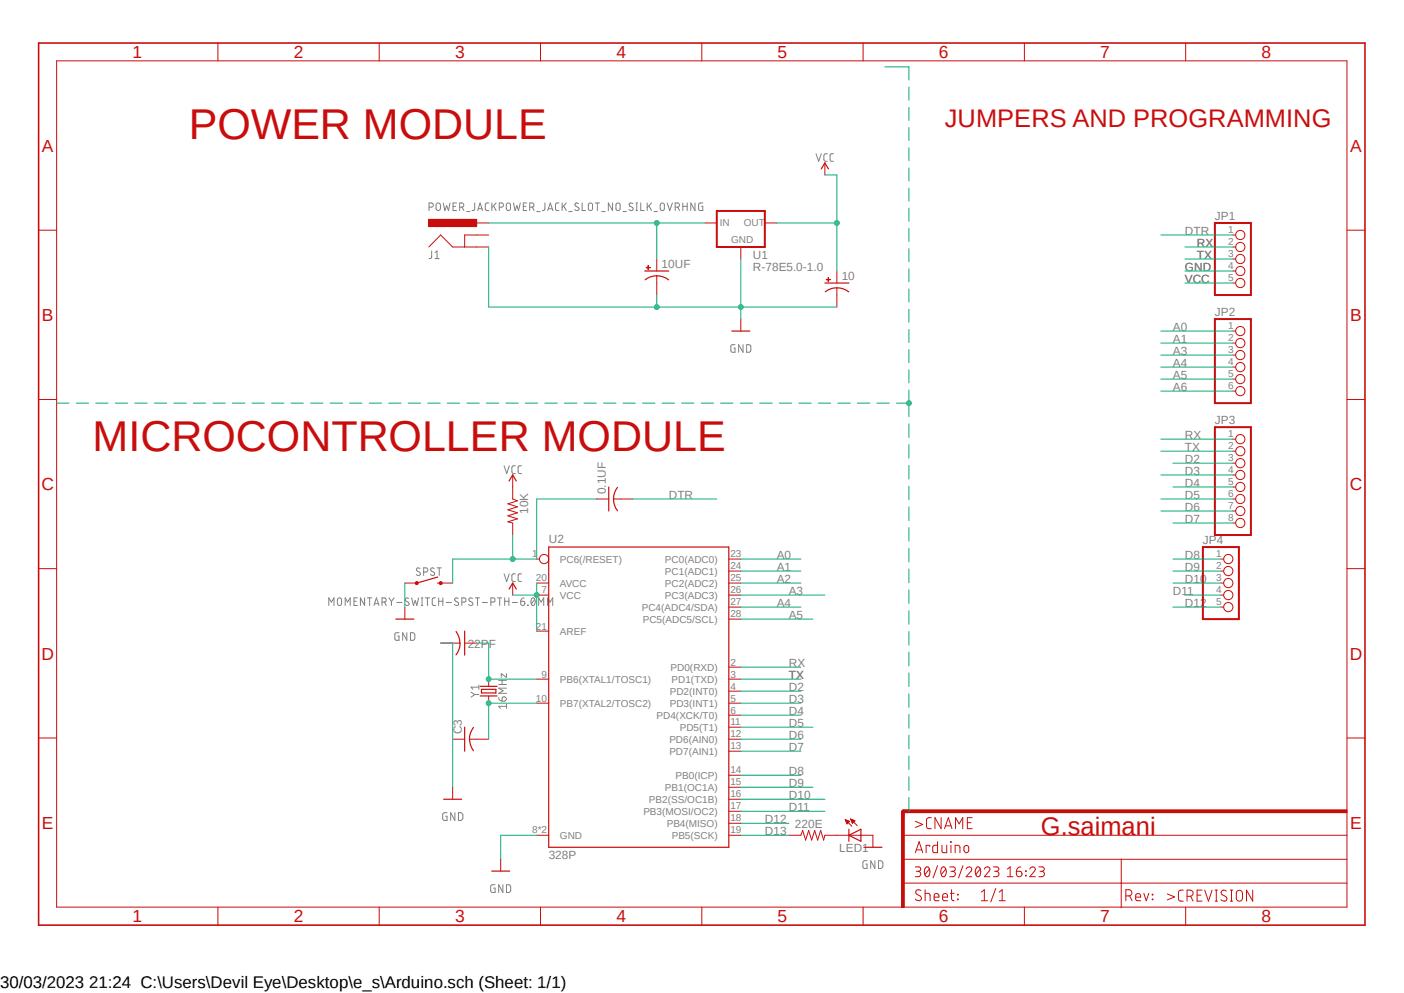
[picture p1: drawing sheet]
<svg xmlns="http://www.w3.org/2000/svg" width="297mm" height="210mm" viewBox="0 0 297 210" stroke-linecap="round" stroke-linejoin="round" font-family="sans-serif">
<path d="M7.9 8.8l281.2 187.2M289.1 8.8l-281.2 187.2" fill="none" stroke="#fff" stroke-width=".21"/>
<g fill="none" stroke="#808080" stroke-width=".21">
<path d="M172.6 32.5l.6 1.6 .5-1.6M175 32.5l-.5 .1-.2 .3 .1 1.1 .6 .1M176.3 32.5l-.5 .1-.2 .3v1.1l.7 .1M90.8 43.8h.4a.45 .45 0 0 0 .5-.3 .45 .45 0 0 0-.3-.5l-.6-.1v1.6M91.3 53.1v1.3a.4 .4 0 0 1-.5 .3M92 54.7h.9M92 53.4l.5-.3v1.6M92.3 43.1a.46 .46 0 0 1 .5-.2 .46 .46 0 0 1 .4 .5v.7a.47 .47 0 0 1-.5 .4 .47 .47 0 0 1-.5-.4zM93.8 42.9l.3 1.6 .4-1 .4 1 .3-1.6M95.8 43.6h.6M96.6 42.9h-.8v1.6h.8M97.2 43.8h.5a.46 .46 0 0 0 .4-.3 .46 .46 0 0 0-.2-.5l-.7-.1v1.6"/>
<path d="M97.7 43.8l.4 .7M98.7 44.7h.7M100.4 42.9v1.3a.4 .4 0 0 1-.5 .3M101 44.5l.6-1.6 .5 1.6M101.2 44.2h.8M103.4 42.9l-.5 .1-.2 .3v1.1l.7 .1M104.1 42.9v1.6M104.4 43.6l.5 .9M104.9 42.9l-.8 1M105.6 43.8h.7a.46 .46 0 0 0 .2-.5 .46 .46 0 0 0-.4-.4h-.5v1.6M107.3 43a.45 .45 0 0 1 .5 0 .45 .45 0 0 1 .2 .4l-.1 .9a.46 .46 0 0 1-.4 .2 .46 .46 0 0 1-.4-.4v-.7zM108.6 42.9l.4 1.6 .3-1 .4 1 .4-1.6"/>
<path d="M110.7 43.6h.6M111.4 42.9h-.7v1.6h.7M112.1 43.8h.4a.45 .45 0 0 0 .5-.3 .45 .45 0 0 0-.3-.5l-.6-.1v1.6M112.6 43.8l.4 .7M113.5 44.7h.8M115.3 42.9v1.3l-.2 .3h-.4M115.9 44.5l.5-1.6 .6 1.6M116 44.2h.8M118.2 42.9l-.5 .1-.2 .3 .1 1.1 .6 .1M118.9 42.9v1.6M119.3 43.6l.5 .9M119.8 42.9l-.9 1"/>
<path d="M120.3 44.7h.7M122.4 43.1l-.2-.1a.39 .39 0 0 0-.4 0 .39 .39 0 0 0-.1 .5l.7 .5v.4a.55 .55 0 0 1-.8-.1M123.1 42.9v1.6h.8M124.5 43.1a.46 .46 0 0 1 .5-.2 .46 .46 0 0 1 .3 .5v.9a.46 .46 0 0 1-.5 .2 .46 .46 0 0 1-.3-.4zM125.9 42.9h.9M126.4 42.9v1.6M127.3 44.7h.7M129.6 42.9v1.6l-.9-1.6v1.6M130.5 43a.45 .45 0 0 1 .5 0 .45 .45 0 0 1 .2 .4l-.1 .9a.46 .46 0 0 1-.5 .2 .46 .46 0 0 1-.3-.4v-1zM131.8 44.7h.7M133.9 43.1l-.6-.1a.38 .38 0 0 0 0 .6l.5 .3a.37 .37 0 0 1 .1 .4 .37 .37 0 0 1-.3 .2l-.5-.2M134.5 42.9h.4"/>
<path d="M134.5 44.5h.4M134.7 42.9v1.6M135.6 42.9v1.6h.7M136.9 42.9v1.6M137.3 43.6l.5 .9M137.8 42.9l-.9 1M138.3 44.7h.8M139.9 43a.45 .45 0 0 1 .4 0 .45 .45 0 0 1 .2 .4v.9a.46 .46 0 0 1-.5 .2 .46 .46 0 0 1-.3-.4v-.7zM141.1 42.9l.6 1.6 .5-1.6M142.8 43.8h.5a.45 .45 0 0 0 .4-.3 .45 .45 0 0 0-.2-.5l-.7-.1v1.6M143.4 43.8l.4 .7M144.4 43.6h1"/>
<path d="M144.4 42.9v1.6M145.4 42.9v1.6M147 42.9v1.6l-.9-1.6v1.6M148.7 42.9l-.9 .2v1.1l.2 .3h.7v-.9h-.3M155.5 72.9h-.6l-.3 .2v1l.2 .4h.7v-.9h-.3M157.2 72.9v1.6l-.9-1.6v1.6M157.9 72.9h.7a1.3 1.3 0 0 1 .2 1.4l-.2 .2h-.7zM106.6 98.5l.6 1.7 .5-1.7M109 98.5l-.5 .1-.2 .3v1l.2 .2 .5 .1M110.3 98.5l-.5 .1-.2 .3v1l.2 .2 .5 .1M69.6 128.1v-1.7l.5 .9 .6-.9v1.7M71.6 126.5a.45 .45 0 0 1 .5 0 .45 .45 0 0 1 .2 .4l-.1 .9a.46 .46 0 0 1-.5 .2 .46 .46 0 0 1-.3-.4v-.7z"/>
<path d="M73 128.1v-1.7l.5 .9 .6-.9v1.7M74.9 127.2h.5M75.6 126.4h-.7v1.7h.7M77.1 126.4v1.7l-.9-1.7v1.7M77.7 126.4h1M78.2 126.4v1.7M79.1 128.1l.5-1.7 .6 1.7M79.2 127.7h.9M80.8 127.3h.7a.46 .46 0 0 0 .2-.5 .46 .46 0 0 0-.4-.4h-.5v1.7M81.4 127.3l.3 .8M82.3 126.4l.5 .8M82.8 127.2v.9"/>
<path d="M83.4 126.4l-.6 .8M83.9 127.4h1.1M84.4 133.8h-.5l-.3 .2-.1 1.1 .2 .3h.7v-.9h-.3M86.1 133.8v1.6l-.9-1.6v1.6M86.4 126.6l-.1-.1a.39 .39 0 0 0-.5 0 .39 .39 0 0 0-.1 .5l.8 .6a.34 .34 0 0 1-.3 .5l-.6-.3M86.8 133.8l.7 .1 .2 .1 .1 1-.3 .4h-.7zM87.1 126.4l.4 1.7 .3-1.1 .4 1.1 .4-1.7M88.9 120.2l-.6-.1a.38 .38 0 0 0 0 .7l.5 .2a.37 .37 0 0 1 .1 .5 .37 .37 0 0 1-.3 .2l-.5-.2M89.1 128.1h.4M89.1 126.4h.4M89.3 126.4v1.7M89.6 121l.7-.1a.46 .46 0 0 0 .2-.5 .46 .46 0 0 0-.4-.3h-.5v1.6"/>
<path d="M90 126.4h.9M90.4 126.4v1.7M91.9 120.2l-.2-.1a.38 .38 0 0 0-.5 .1 .38 .38 0 0 0 .1 .6l.5 .2a.37 .37 0 0 1 .1 .4 .37 .37 0 0 1-.3 .3l-.5-.2M92.2 126.4l-.6 .1-.2 .3 .1 1.1 .7 .2M92.5 120.1h.8M92.8 127.2h.9M92.8 126.4v1.7M92.9 120.1v1.6M93.7 126.4v1.7M94.4 127.4h1.1M96.9 126.6l-.5-.1a.38 .38 0 0 0 0 .6l.5 .3a.37 .37 0 0 1 .1 .4 .37 .37 0 0 1-.4 .3l-.5-.3M97.7 127.3h.7a.46 .46 0 0 0 .2-.5 .46 .46 0 0 0-.4-.4h-.5v1.7"/>
<path d="M99.9 126.6l-.1-.1a.38 .38 0 0 0-.6 .1 .38 .38 0 0 0 .2 .5l.5 .3a.37 .37 0 0 1 .1 .4 .37 .37 0 0 1-.3 .3l-.6-.3M100.5 126.4h.9M101 126.4v1.7M102 127.4h1.1M103.8 127.3h.7a.46 .46 0 0 0 .2-.5 .46 .46 0 0 0-.4-.4h-.5v1.7M105.2 126.4h.9M105.7 126.4v1.7M106.6 121.4l.6 1.6 .5-1.6M106.8 127.2h.9M106.8 126.4v1.7M107.7 126.4v1.7M108.4 127.4h1.1"/>
<path d="M109 121.4h-.5l-.2 .4v1l.7 .2M110.2 127.2h.5a.44 .44 0 0 1 .3 .4 .44 .44 0 0 1-.4 .4 .44 .44 0 0 1-.4-.4zM110.3 121.4h-.5l-.2 .4v1l.7 .2M110.9 126.4a.72 .72 0 0 0-.7 .8M111.6 128l.1 .1zM112.6 126.5l.2-.1a.93 .93 0 0 1 0 1.7 1.02 1.02 0 0 1-.2-1.6zM113.1 126.8l-.7 .9M114 128.1v-1.7l.5 .9 .5-.9v1.7M115.8 128.1v-1.7l.6 .9 .5-.9v1.7M99.7 146.4l.7 .5M100.4 146.9l-.7 .5M100.4 146.9h.9"/>
<path d="M101.3 145.3h-1.6l.3 .5M101.3 144.9v.9M105.5 147.5a.72 .72 0 0 0 .7 .8M105.5 144.8h1.6M105.5 143.9h1.6M106.2 143.9v.9M106.3 147.5a.47 .47 0 0 1 .7 .1 .47 .47 0 0 1-.3 .7h-.5zM107.1 149.4h-1.6l.4 .4M107.1 142.5v.8l-1.1-.8v.8M107.1 148.9v.9M107.1 145.5h-1.6l.9 .6-.9 .5h1.6M94.6 171.9h-.6l-.4 .4v.8l.3 .4h.7v-.9h-.3"/>
<path d="M96.2 171.9v1.6l-.9-1.6v1.6M97 171.9l.7 .1 .2 .3v.8l-.4 .4h-.5zM104.7 187.1h-.5l-.4 .2v1.1l.2 .3 .7 .1v-1h-.3M106.4 187.1v1.7l-.9-1.7v1.7M107.1 187.1l.7 .1a1.26 1.26 0 0 1 .2 1.3l-.4 .3h-.5zM183.4 182l-.7 .1-.1 .1-.1 1.1 .2 .3 .7 .1v-.9h-.2M185.1 182v1.7l-.9-1.7v1.7M185.8 182l.7 .1 .3 .4v.7l-.5 .5h-.5z"/>
</g>
<path d="M151.6 44.6h10.2v7.6h-10.2z" fill="none" stroke="#c90d0c" stroke-width=".42"/>
<path d="M138.9 58.3v1.6M149.1 47.2h2.5M156.7 52.2v2.6M161.8 47.2h2.5" fill="none" stroke="#c90d0c" stroke-width=".21"/>
<path d="M136.4 57.3h5.1M136.5 59.2a4 4 0 0 1 4.9 0" fill="none" stroke="#c90d0c" stroke-width=".25"/>
<path d="M136.7 56.6h.8z" fill-rule="evenodd" fill="#c90d0c"/>
<path d="M136.7 56.6h.8z" fill="none" stroke="#c90d0c" stroke-width=".21"/>
<path d="M137.1 56.2l.1 .8z" fill-rule="evenodd" fill="#c90d0c"/>
<path d="M137.1 56.2l.1 .8zM138.9 54.8v2.5M138.9 59.9v2.5M177 60.9v1.5" fill="none" stroke="#c90d0c" stroke-width=".21"/>
<path d="M174.5 59.9h5.1M174.6 61.7a4 4 0 0 1 4.9 0" fill="none" stroke="#c90d0c" stroke-width=".25"/>
<path d="M174.8 59.1l.8 .1z" fill-rule="evenodd" fill="#c90d0c"/>
<path d="M174.8 59.1l.8 .1z" fill="none" stroke="#c90d0c" stroke-width=".21"/>
<path d="M175.2 58.7l.1 .9z" fill-rule="evenodd" fill="#c90d0c"/>
<path d="M90.7 52.2l2.5-2.5 2.6 2.5h5M100.8 49.7h-2.5v2.5M175.2 58.7l.1 .9zM177 57.3v2.6M177 62.4v2.5" fill="none" stroke="#c90d0c" stroke-width=".21"/>
<path d="M90.7 46.4h10.1v1.5h-10.1z" fill-rule="evenodd" fill="#c90d0c"/>
<g fill="none" stroke="#c90d0c" stroke-width=".21">
<path d="M174.5 34.5v2.5M90.7 46.4h10.1v1.5h-10.1zM100.8 49.7h2.6M100.8 52.2h2.6M100.8 47.2h2.6M156.7 67.5v2.5M108.5 103v2.5l1 .4-2.1 .7 2.1 .6-2.1 .6 2.1 .7-2.1 .6 2.1 .6-2.1 .7 1.1 .2v2.6M113.5 118.2h.6M154.2 118.2h2.5M93.2 136h4.1M98.3 136h2.5M113.5 125.9h2.6"/>
<path d="M113.5 133.5h2.6M113.5 123.3h2.6M154.2 125.9h2.5M154.2 123.3h2.5M154.2 130.9h2.5M154.2 128.4h2.5M154.2 120.8h2.5M95.8 156.3h2.5M99.3 156.3h4.1M103.4 143.6v1.6M103.4 147.2v1.5M113.5 148.7h2.6"/>
<path d="M113.5 143.6h2.6M154.2 148.7h2.5M154.2 143.6h2.5M154.2 158.9h2.5M154.2 156.3h2.5M154.2 153.8h2.5M154.2 151.3h2.5M154.2 146.2h2.5M154.2 141.1h2.5M113.5 176.7h2.6M154.2 176.7h2.5M154.2 174.1h2.5"/>
<path d="M154.2 171.6h2.5M154.2 169h2.5M154.2 166.5h2.5M154.2 164h2.5"/>
<circle cx="115.1" cy="118.2" r=".98"/>
</g>
<g fill="none" stroke="#c90d0c" stroke-width=".25">
<path d="M173.7 35.7l.8-1.2 .8 1.2M154.8 70h3.8M116.1 115.7h38.1v63.5h-38.1zM92.6 123.3h.6M92.6 122l-4.4 1.3M96.5 133.6a4.1 4.1 0 0 1 .8 2.4M97.3 136a4 4 0 0 1-.8 2.5M98.3 133.5v5.1M98.3 153.8v5.1M100.2 153.8a4 4 0 0 0 0 5M101.6 145.2h3.6M101.6 147.2h3.6"/>
<path d="M101.9 145.8h3v.8h-3z"/>
</g>
<path d="M87.9 123.1l.3-.1 .2 .1v.5h-.5z" fill-rule="evenodd" fill="#c90d0c"/>
<path d="M87.9 123.1l.3-.1 .2 .1v.5h-.5z" fill="none" stroke="#c90d0c" stroke-width=".21"/>
<path d="M93 123.1l.2-.1 .3 .1v.5h-.5z" fill-rule="evenodd" fill="#c90d0c"/>
<g fill="none" stroke="#c90d0c" stroke-width=".21">
<path d="M260.8 49.7h.6M260.8 52.2h.6M260.8 54.8h.6M260.8 57.3h.6M260.8 59.9h.6M260.8 70h.6M260.8 72.6h.6M260.8 75.1h.6M260.8 77.6h.6M260.8 80.2h.6M260.8 82.7h.6M260.8 92.9h.6"/>
<path d="M260.8 95.4h.6M260.8 98h.6M108.5 100.5v2.5M126.2 105.5h2.6M129.8 105.5h4.1M258.3 118.2h.5M260.8 105.5h.6M260.8 100.5h.6M260.8 103h.6M260.8 108.1h.6M260.8 110.6h.6M85.6 123.3h2.6"/>
<path d="M85.6 128.4v2.5M93 123.1l.2-.1 .3 .1v.5h-.5zM93.2 123.3h2.6M108.5 123.3v2.6M258.3 123.3h.5M258.3 120.8h.5M258.3 125.9h.5M258.3 128.4h.5M95.8 166.5v2.5M166.9 176.7h2.5l.4-1.1 .6 2.1 .7-2.1 .6 2.1 .6-2.1 .7 2.1 .6-2.1 .6 2.1 .3-1h10.2v2.5M178.8 173.4l1.4 1.4M178.8 173.4l.9 .3-.5 .5z"/>
<path d="M178.9 173.4h.1M178.9 173.5h.3M178.9 173.7h.8M178.9 173.6h.6M179 173.8h.6M179 173.9h.5M179.1 173.9h.4M179.1 174.1h.3M179.2 174.2h.1M180 173.2l1.4 1.4M180 173.2l.8 .4-.5 .5zM180 173.3h.1"/>
<path d="M180 173.4h.3M180 173.4h.5M180.1 173.5h.6M180.1 173.6h.7M180.2 173.7h.5M180.2 173.8h.4M180.3 173.9h.2M180.3 173.9h.3M180.3 174.1h.1M105.9 181.7v2.5"/>
<circle cx="262.4" cy="54.8" r=".98"/>
<circle cx="262.4" cy="59.9" r=".98"/>
<circle cx="262.4" cy="57.3" r=".98"/>
<circle cx="262.4" cy="52.2" r=".98"/>
<circle cx="262.4" cy="49.7" r=".98"/>
<circle cx="262.4" cy="70" r=".98"/>
<circle cx="262.4" cy="72.6" r=".98"/>
<circle cx="262.4" cy="75.1" r=".98"/>
<circle cx="262.4" cy="77.6" r=".98"/>
<circle cx="262.4" cy="82.7" r=".98"/>
<circle cx="262.4" cy="92.9" r=".98"/>
<circle cx="262.4" cy="98" r=".98"/>
<circle cx="262.4" cy="95.4" r=".98"/>
<circle cx="262.4" cy="80.2" r=".98"/>
<circle cx="259.8" cy="118.2" r=".98"/>
<circle cx="262.4" cy="105.5" r=".98"/>
<circle cx="262.4" cy="108.1" r=".98"/>
<circle cx="262.4" cy="110.6" r=".98"/>
<circle cx="262.4" cy="103" r=".98"/>
<circle cx="262.4" cy="100.5" r=".98"/>
<circle cx="259.8" cy="120.8" r=".98"/>
<circle cx="259.8" cy="123.3" r=".98"/>
<circle cx="259.8" cy="125.9" r=".98"/>
<circle cx="259.8" cy="128.4" r=".98"/>
</g>
<path d="M107.7 101.7l.8-1.2 .7 1.2M128.8 103v5.1M130.6 103.1a4 4 0 0 0 0 4.9M83.7 130.9h3.8M107.7 124.6l.8-1.3 .7 1.3M93.9 169h3.8M179.6 176.7l2.5-1.3v2.5zM179.6 175.4v2.5M182.8 179.2h3.8M104 184.2h3.8" fill="none" stroke="#c90d0c" stroke-width=".25"/>
<path d="M257 47.2h7.6v15.2h-7.6zM257 67.5h7.6v17.8h-7.6zM257 90.3h7.6v22.9h-7.6zM254.5 115.7h7.6v15.2h-7.6z" fill="none" stroke="#c90d0c" stroke-width=".42"/>
<path d="M190.7 171.6h.6v20.3h-.6z" fill-rule="evenodd" fill="#c90d0c"/>
<path d="M190.7 171.6h.6v20.3h-.6z" fill="none" stroke="#c90d0c" stroke-width=".21"/>
<path d="M191 171.3h93.9v.6h-93.9z" fill-rule="evenodd" fill="#c90d0c"/>
<g fill="none" stroke="#c90d0c" stroke-width=".21">
<path d="M12 12.9h272.9v179h-272.9zM46.1 9.1v3.8M80.2 9.1v3.8M114.3 9.1v3.8M148.5 9.1v3.8M182.6 9.1v3.8M216.7 9.1v3.8M250.8 9.1v3.8M8.2 48.7h3.8M284.9 48.7h3.9M8.2 84.5h3.8M284.9 84.5h3.9"/>
<path d="M8.2 120.3h3.8M284.9 120.3h3.9M8.2 156.1h3.8M284.9 156.1h3.9M191 171.3h93.9v.6h-93.9zM191 176.7h93.9M193.6 173.7l1.6 .7-1.6 .6M193.8 179.7h1.2M196.7 179v-.2h-.8v1.5M197 172.9h-.5l-.5 .3v1.6a.45 .45 0 0 0 .5 .5h.5M198.3 178v2.3h-.8a1.36 1.36 0 0 1-.1-1.3l.3-.2h.6M199.1 172.9v2.4l-1.3-2.4v2.4"/>
<path d="M199.3 178.8v1.4l.3 .1h.7v-1.5M199.8 175.3l.8-2.4 .8 2.4M200 174.7h1.2M201.1 178l.1 .1zM201.2 178.8v1.5M202.1 175.3v-2.4l.8 1.3 .8-1.3v2.4M204 179.1a.52 .52 0 0 1 .5-.3 .52 .52 0 0 1 .4 .5v.5a.51 .51 0 0 1-.5 .6 .51 .51 0 0 1-.5-.6zM204.6 174h.8M205.7 172.9h-1.1v2.4h1.1M46.1 191.9v3.8M80.2 191.9v3.8M114.3 191.9v3.8"/>
<path d="M148.5 191.9v3.8M182.6 191.9v3.8M191 186.8h93.9M191 181.7h93.9M193.6 183.3h.7a.47 .47 0 0 1 .5 .5 .47 .47 0 0 1-.5 .5h-.5M193.6 180.3l.8-2.3 .8 2.3M194.2 184.3a.57 .57 0 0 1 .6 .5 .57 .57 0 0 1-.6 .6h-.6M194.8 188.3l-.3-.1a.54 .54 0 0 0-.7 .2 .54 .54 0 0 0 .2 .7l.7 .4a.6 .6 0 0 1 0 .9 .6 .6 0 0 1-.9 0l-.2-.2M195.7 188.9h.7l.3 .2 .1 1.4M195.7 188.2v2.3M195.8 183.5l.5-.2a1.48 1.48 0 0 1 0 2.1h-.2a1.25 1.25 0 0 1-.3-1.9zM196.6 183.8l-.9 1.2"/>
<path d="M197.6 189.7h1a.54 .54 0 0 0-.3-.7 .54 .54 0 0 0-.7 .5v.6l.2 .4h.8M198.3 183.1l-.9 2.6M199.3 183.5l.1-.2a.76 .76 0 0 1 .8 1.1l-.2 .7a.42 .42 0 0 1-.4 .3 .42 .42 0 0 1-.4-.3 1.73 1.73 0 0 1 .1-1.6zM199.4 189.7h1a.55 .55 0 0 0-.3-.7 .55 .55 0 0 0-.7 .5v.6l.2 .4h.8M200.1 183.8l-1 1.2M200.9 183.3h.7l.5 .3a.49 .49 0 0 1-.5 .7h-.4M201 188.9h.8M201.3 188.2v1.9a.43 .43 0 0 0 .5 .4M201.5 184.3a.57 .57 0 0 1 .6 .5 .57 .57 0 0 1-.6 .6h-.6M202.1 180.3v-1.5h.6l.3 .2 .1 1.3M202.6 189.1l.1 .2zM202.6 190.2l.1 .1z"/>
<path d="M203.7 183.1l-.9 2.6M204.4 183.8a.58 .58 0 0 1 .8-.4 .58 .58 0 0 1 .2 .9l-1 1.1h1.2M206.6 183.5l.5-.2a1.48 1.48 0 0 1 0 2.1 .38 .38 0 0 1-.6-.3 1.48 1.48 0 0 1 .1-1.6zM207.3 183.8l-.9 1.2M207.6 190.5h1.3M207.6 188.7l.6-.5v2.3M208.2 183.8a.57 .57 0 0 1 .8-.4 .57 .57 0 0 1 .2 .9l-1 1.1h1.2M210.1 183.3h.8a.47 .47 0 0 1 .4 .5 .47 .47 0 0 1-.4 .5h-.5M210.7 187.9l-1.1 2.9M210.7 184.3a.57 .57 0 0 1 .6 .5 .57 .57 0 0 1-.6 .6h-.6M211.4 190.5h1.2M211.4 188.7l.6-.5v2.3"/>
<path d="M213.1 185.4h1.2M213.1 183.8l.6-.5v2.1M215 184.3h.7a.6 .6 0 0 1 .5 .6 .6 .6 0 0 1-.6 .6 .6 .6 0 0 1-.6-.6zM215.9 183.3a.94 .94 0 0 0-.9 1M216.7 191.9v3.8M217 184.2l.1 .1zM217 185.1l.1 .2zM217.8 183.8a.57 .57 0 0 1 .9-.4 .57 .57 0 0 1 .1 .9l-1 1.1h1.2M219.8 183.3h.7a.47 .47 0 0 1 .4 .5 .47 .47 0 0 1-.4 .5h-.5M220.3 184.3a.57 .57 0 0 1 .7 .5 .57 .57 0 0 1-.7 .6h-.5M237.2 181.7v10.3M238.2 189.5h.6a.66 .66 0 0 0 .7-.7 .66 .66 0 0 0-.7-.6h-.6v2.3"/>
<path d="M239 189.5l.5 1M240.2 189.7h1.1a.55 .55 0 0 0-.4-.7 .55 .55 0 0 0-.7 .5v.6l.3 .4h.8M242 188.9l.5 1.6 .5-1.6M243.8 190.2l.1 .1zM243.8 189.1l.1 .2zM246.9 189.1l1.6 .6-1.6 .6M250.3 188.3h-.5l-.5 .2v1.6a.45 .45 0 0 0 .5 .5h.5M250.8 191.9v3.8M251.1 189.6h.7a.66 .66 0 0 0 .6-.7 .66 .66 0 0 0-.6-.6h-.7v2.3M251.9 189.6l.5 1M253.2 189.3h.8M254.3 188.3h-1.1v2.3h1.1"/>
<path d="M254.8 188.3l.9 2.3 .7-2.3M257 190.6h.6M257 188.3h.6M257.3 188.3v2.3M259.4 188.5a.62 .62 0 0 0-.6-.2 .62 .62 0 0 0-.5 .5l.3 .4 .7 .4a.54 .54 0 0 1 .2 .7 .54 .54 0 0 1-.8 .2l-.4-.2M260.3 190.6h.5M260.3 188.3h.5M260.5 188.3v2.3M261.6 188.6a.67 .67 0 0 1 .7-.3 .67 .67 0 0 1 .5 .6v1a.66 .66 0 0 1-.6 .7 .66 .66 0 0 1-.7-.7zM265 188.3v2.3l-1.3-2.3v2.3"/>
</g>
<path d="M192.3 171.6h-1.3v1.2" fill="none" stroke="#c90d0c" stroke-width=".64"/>
<path d="M8.2 9.1h280.6v186.6h-280.6z" fill="none" stroke="#c90d0c" stroke-width=".34"/>
<path d="M103.4 47.2h45.7M138.9 47.2v7.6" fill="none" stroke="#0dab76" stroke-width=".21"/>
<circle cx="138.9" cy="47.2" r=".51" fill="#0dab76"/>
<g fill="none" stroke="#0dab76" stroke-width=".21">
<path d="M174.5 37h2.5v20.3M164.3 47.2h12.7"/>
<circle cx="138.9" cy="47.2" r=".51"/>
</g>
<circle cx="177" cy="47.2" r=".51" fill="#0dab76"/>
<g fill="none" stroke="#0dab76" stroke-width=".21">
<path d="M113.5 123.3v2.6h-5"/>
<circle cx="177" cy="47.2" r=".51"/>
</g>
<circle cx="113.5" cy="125.9" r=".51" fill="#0dab76"/>
<g fill="none" stroke="#0dab76" stroke-width=".21">
<path d="M156.7 54.8v10.1M250.7 59.9h10.1M138.9 62.4v2.5h38.1M113.5 125.9v7.6"/>
<circle cx="113.5" cy="125.9" r=".51"/>
</g>
<circle cx="156.7" cy="64.9" r=".51" fill="#0dab76"/>
<g fill="none" stroke="#0dab76" stroke-width=".21">
<path d="M103.4 52.2v12.7h35.5M156.7 64.9v2.6"/>
<circle cx="156.7" cy="64.9" r=".51"/>
</g>
<circle cx="138.9" cy="64.9" r=".51" fill="#0dab76"/>
<g fill="none" stroke="#0dab76" stroke-width=".21">
<path d="M250.7 57.3h10.1M85.6 123.3v5.1M93.2 136h2.6v30.5M100.8 136h2.6v7.6h10.1M113.5 176.7h-7.6v5"/>
<circle cx="138.9" cy="64.9" r=".51"/>
</g>
<circle cx="103.4" cy="143.6" r=".51" fill="#0dab76"/>
<g fill="none" stroke="#0dab76" stroke-width=".21">
<path d="M113.5 148.7h-10.1v7.6"/>
<circle cx="103.4" cy="143.6" r=".51"/>
</g>
<circle cx="103.4" cy="148.7" r=".51" fill="#0dab76"/>
<g fill="none" stroke="#0dab76" stroke-width=".21">
<path d="M108.5 113.2v5h-12.7v5.1"/>
<circle cx="103.4" cy="148.7" r=".51"/>
</g>
<circle cx="108.5" cy="118.2" r=".51" fill="#0dab76"/>
<g fill="none" stroke="#0dab76" stroke-width=".21">
<path d="M187.2 14.1h5.1v2.8M192.3 18.4v2.8M192.3 22.7v2.8M192.3 27v2.7M192.3 31.2v2.8M192.3 35.5v2.8M192.3 39.8v2.7M192.3 44v2.8M192.3 48.3v2.8M192.3 52.6v2.8M192.3 56.9v2.7M245.6 49.7h15.2"/>
<path d="M250.7 52.2h10.1M250.7 54.8h10.1M192.3 61.1v2.8M192.3 65.4v2.8M192.3 69.7v2.7M192.3 73.9v2.8M192.3 78.2v2.8M245.6 70h15.2M245.6 72.6h15.2M245.6 75.1h15.2M245.6 77.6h15.2M12 85.3h2.6"/>
<path d="M16.1 85.3h2.7M20.2 85.3h2.7M24.4 85.3h2.6M28.5 85.3h2.7M32.6 85.3h2.7M36.8 85.3h2.6M40.9 85.3h2.6M45 85.3h2.7M49.1 85.3h2.7M53.3 85.3h2.6M57.4 85.3h2.7M61.6 85.3h2.6"/>
<path d="M65.7 85.3h2.6M69.8 85.3h2.7M74 85.3h2.6M78.1 85.3h2.6M82.2 85.3h2.6M86.4 85.3h2.6M90.5 85.3h2.6M94.6 85.3h2.6M98.8 85.3h2.6M102.9 85.3h2.6M107 85.3h2.6M111.1 85.3h2.6"/>
<path d="M115.3 85.3h2.6M119.4 85.3h2.6M123.5 85.3h2.7M127.7 85.3h2.6M131.8 85.3h2.6M135.9 85.3h2.7M140 85.3h2.7M144.2 85.3h2.6M148.3 85.3h2.7M152.4 85.3h2.7M156.6 85.3h2.6M160.7 85.3h2.7"/>
<path d="M164.8 85.3h2.7M169 85.3h2.6M173.1 85.3h2.6M177.2 85.3h2.7M181.4 85.3h2.6M185.5 85.3h2.6M189.7 85.3h2.6M192.3 82.5v5.6M192.3 89.6v2.9M192.3 94v2.9M192.3 98.4v2.9M245.6 92.9h15.2"/>
<path d="M245.6 95.4h15.2M245.6 80.2h15.2M245.6 82.7h15.2M248.1 98h12.7M126.2 105.5h-12.7v12.7h-5M133.9 105.5h17.7M156.7 118.2h12.7M192.3 102.8v2.9M192.3 107.2v2.9M192.3 111.6v2.9M192.3 116v2.9M245.6 105.5h15.2"/>
<path d="M245.6 100.5h15.2M245.6 108.1h15.2M248.1 118.2h10.2M248.1 103h12.7M248.1 110.6h12.7M156.7 120.8h12.7M156.7 123.3h12.7M156.7 125.9h17.8M156.7 128.4h12.7M156.7 130.9h15.3M192.3 120.4v2.9M192.3 124.8v2.8"/>
<path d="M192.3 129.2v2.8M192.3 133.6v2.8M192.3 137.9v2.9M248.1 120.8h10.2M248.1 123.3h10.2M248.1 128.4h10.2M250.7 125.9h7.6M156.7 141.1h12.7M156.7 143.6h12.7M156.7 146.2h12.7M156.7 148.7h12.7M156.7 151.3h12.7"/>
<path d="M156.7 153.8h15.3M156.7 156.3h12.7M156.7 158.9h12.7M192.3 142.3v2.9M192.3 146.7v2.9M192.3 151.1v2.9M192.3 155.5v2.9M192.3 159.9v2.9M156.7 176.7h10.2M156.7 164h12.7M156.7 166.5h15.3M156.7 169h17.8"/>
<path d="M156.7 171.6h17.8M156.7 174.1h10.2M192.3 164.3v2.9M192.3 168.7v2.9"/>
<circle cx="108.5" cy="118.2" r=".51"/>
</g>
<circle cx="192.3" cy="85.3" r=".51" fill="#0dab76"/>
<circle cx="192.3" cy="85.3" r=".51" fill="none" stroke="#0dab76" stroke-width=".21"/>
<g font-size="9.1" fill="#c90d0c">
<text x="39.9" y="29.4">POWER MODULE</text>
<text x="19.6" y="95.4">MICROCONTROLLER MODULE</text>
</g>
<g font-size="5.4" fill="#c90d0c">
<text x="199.9" y="26.8">JUMPERS AND PROGRAMMING</text>
<text x="220.2" y="176.7">G.saimani</text>
</g>
<g font-size="3.7" fill="#c90d0c">
<text x="28" y="12.3">1</text>
<text x="62.1" y="12.3">2</text>
<text x="96.3" y="12.3">3</text>
<text x="130.4" y="12.3">4</text>
<text x="164.5" y="12.3">5</text>
<text x="198.6" y="12.3">6</text>
<text x="232.7" y="12.3">7</text>
<text x="266.8" y="12.3">8</text>
<text x="8.8" y="32.1">A</text>
<text x="285.6" y="32.1">A</text>
<text x="8.8" y="67.9">B</text>
<text x="285.6" y="67.9">B</text>
<text x="8.8" y="103.7">C</text>
<text x="285.5" y="103.7">C</text>
<text x="8.8" y="139.5">D</text>
<text x="285.5" y="139.5">D</text>
<text x="8.8" y="175.3">E</text>
<text x="285.6" y="175.3">E</text>
<text x="28" y="195.1">1</text>
<text x="62.1" y="195.1">2</text>
<text x="96.3" y="195.1">3</text>
<text x="130.4" y="195.1">4</text>
<text x="164.5" y="195.1">5</text>
<text x="198.6" y="195.1">6</text>
<text x="232.7" y="195.1">7</text>
<text x="266.8" y="195.1">8</text>
</g>
<text font-size="3.6" x="0" y="208.9">30/03/2023 21:24 C:\Users\Devil Eye\Desktop\e_s\Arduino.sch (Sheet: 1/1)</text>
<g font-size="2.5" fill="#808080">
<text x="257" y="46.5">JP1</text>
<text x="250.7" y="49.7">DTR</text>
<text x="253.2" y="52.2">RX</text>
<text x="140" y="56.7">10UF</text>
<text x="159.3" y="57.3">R-78E5.0-1.0</text>
<text x="159.3" y="54.8">U1</text>
<text x="178.1" y="59.2">10</text>
<text x="250.7" y="59.9">VCC</text>
<text x="250.7" y="57.3">GND</text>
<text x="253.2" y="54.8">TX</text>
<text x="248.1" y="70">A0</text>
<text x="257" y="66.8">JP2</text>
<text x="248.1" y="72.6">A1</text>
<text x="248.1" y="75.1">A3</text>
<text x="248.1" y="77.6">A4</text>
<text x="248.1" y="80.2">A5</text>
<text x="248.1" y="82.7">A6</text>
<text x="257" y="89.7">JP3</text>
<text x="250.7" y="92.9">RX</text>
<text x="250.7" y="95.4">TX</text>
<text x="250.7" y="98">D2</text>
<text x="250.7" y="100.5">D3</text>
<text x="128.1" y="104.5" transform="rotate(-90 128.1 104.5)">0.1UF</text>
<text x="141.5" y="105.5">DTR</text>
<text x="250.7" y="103">D4</text>
<text x="250.7" y="105.5">D5</text>
<text x="111.8" y="108.7" transform="rotate(-90 111.8 108.7)">10K</text>
<text x="250.7" y="108.1">D6</text>
<text x="250.7" y="110.6">D7</text>
<text x="116.1" y="114.9">U2</text>
<text x="164.3" y="118.2">A0</text>
<text x="250.7" y="118.2">D8</text>
<text x="254.5" y="115.1">JP4</text>
<text x="164.3" y="120.8">A1</text>
<text x="164.3" y="123.3">A2</text>
<text x="166.9" y="125.9">A3</text>
<text x="248.1" y="125.9">D11</text>
<text x="250.7" y="120.8">D9</text>
<text x="250.7" y="123.3">D10</text>
<text x="164.3" y="128.4">A4</text>
<text x="166.9" y="130.9">A5</text>
<text x="250.7" y="128.4">D12</text>
<text x="98.9" y="137">22PF</text>
<text x="166.9" y="141.1">RX</text>
<text x="166.9" y="143.6">TX</text>
<text x="166.9" y="146.2">D2</text>
<text x="166.9" y="148.7">D3</text>
<text x="97.7" y="155.3" transform="rotate(-90 97.7 155.3)">C3</text>
<text x="166.9" y="151.3">D4</text>
<text x="166.9" y="153.8">D5</text>
<text x="166.9" y="156.3">D6</text>
<text x="166.9" y="158.9">D7</text>
<text x="166.9" y="164">D8</text>
<text x="166.9" y="166.5">D9</text>
<text x="166.9" y="169">D10</text>
<text x="166.9" y="171.6">D11</text>
<text x="161.8" y="176.7">D13</text>
<text x="161.8" y="174.1">D12</text>
<text x="168.2" y="175.1">220E</text>
<text x="116.1" y="181.7">328P</text>
<text x="177.5" y="180.2">LED1</text>
</g>
<g font-size="2.1" fill="#808080">
<text x="152.3" y="47.8">IN</text>
<text x="157.3" y="47.8">OUT</text>
<text x="154.7" y="51.5">GND</text>
<text x="259.8" y="49.4">1</text>
<text x="259.8" y="51.9">2</text>
<text x="259.8" y="54.4">3</text>
<text x="259.8" y="57">4</text>
<text x="259.8" y="59.5">5</text>
<text x="259.8" y="69.6">1</text>
<text x="259.8" y="72.2">2</text>
<text x="259.8" y="74.7">3</text>
<text x="259.8" y="77.3">4</text>
<text x="259.8" y="79.8">5</text>
<text x="259.8" y="82.3">6</text>
<text x="259.8" y="92.5">1</text>
<text x="259.8" y="95">2</text>
<text x="259.8" y="97.6">3</text>
<text x="259.8" y="100.1">4</text>
<text x="259.8" y="102.7">5</text>
<text x="259.8" y="105.2">6</text>
<text x="259.8" y="107.7">7</text>
<text x="259.8" y="110.3">8</text>
<text x="112.6" y="117.9">1</text>
<text x="118.4" y="119">PC6(/RESET)</text>
<text x="140.7" y="119">PC0(ADC0)</text>
<text x="154.5" y="117.9">23</text>
<text x="257.3" y="117.9">1</text>
<text x="113.4" y="123">20</text>
<text x="114.6" y="125.5">7</text>
<text x="118.4" y="124.1">AVCC</text>
<text x="140.7" y="124.1">PC2(ADC2)</text>
<text x="140.7" y="121.5">PC1(ADC1)</text>
<text x="154.5" y="125.5">26</text>
<text x="154.5" y="123">25</text>
<text x="154.5" y="120.4">24</text>
<text x="257.3" y="120.4">2</text>
<text x="257.3" y="123">3</text>
<text x="257.3" y="125.5">4</text>
<text x="118.4" y="126.6">VCC</text>
<text x="135.8" y="129.2">PC4(ADC4/SDA)</text>
<text x="136" y="131.7">PC5(ADC5/SCL)</text>
<text x="140.7" y="126.6">PC3(ADC3)</text>
<text x="154.5" y="130.6">28</text>
<text x="154.5" y="128.1">27</text>
<text x="257.3" y="128.1">5</text>
<text x="113.4" y="133.1">21</text>
<text x="118.4" y="134.2">AREF</text>
<text x="114.6" y="143.3">9</text>
<text x="141.9" y="141.9">PD0(RXD)</text>
<text x="154.5" y="143.3">3</text>
<text x="154.5" y="140.8">2</text>
<text x="113.4" y="148.4">10</text>
<text x="118.4" y="149.5">PB7(XTAL2/TOSC2)</text>
<text x="118.4" y="144.4">PB6(XTAL1/TOSC1)</text>
<text x="141.7" y="149.5">PD3(INT1)</text>
<text x="141.7" y="146.9">PD2(INT0)</text>
<text x="142.1" y="144.4">PD1(TXD)</text>
<text x="154.5" y="148.4">5</text>
<text x="154.5" y="145.8">4</text>
<text x="138.9" y="152">PD4(XCK/T0)</text>
<text x="143.8" y="154.6">PD5(T1)</text>
<text x="154.5" y="156">12</text>
<text x="154.5" y="153.4">11</text>
<text x="154.5" y="150.9">6</text>
<text x="141.6" y="159.6">PD7(AIN1)</text>
<text x="141.6" y="157.1">PD6(AIN0)</text>
<text x="154.5" y="158.5">13</text>
<text x="140.7" y="167.3">PB1(OC1A)</text>
<text x="142.9" y="164.7">PB0(ICP)</text>
<text x="154.5" y="166.1">15</text>
<text x="154.5" y="163.6">14</text>
<text x="136.1" y="172.3">PB3(MOSI/OC2)</text>
<text x="137.3" y="169.8">PB2(SS/OC1B)</text>
<text x="154.5" y="173.7">18</text>
<text x="154.5" y="171.2">17</text>
<text x="154.5" y="168.7">16</text>
<text x="112.6" y="176.3">8*2</text>
<text x="118.4" y="177.4">GND</text>
<text x="141.1" y="174.9">PB4(MISO)</text>
<text x="142.1" y="177.4">PB5(SCK)</text>
<text x="154.5" y="176.3">19</text>
</g>
</svg>
